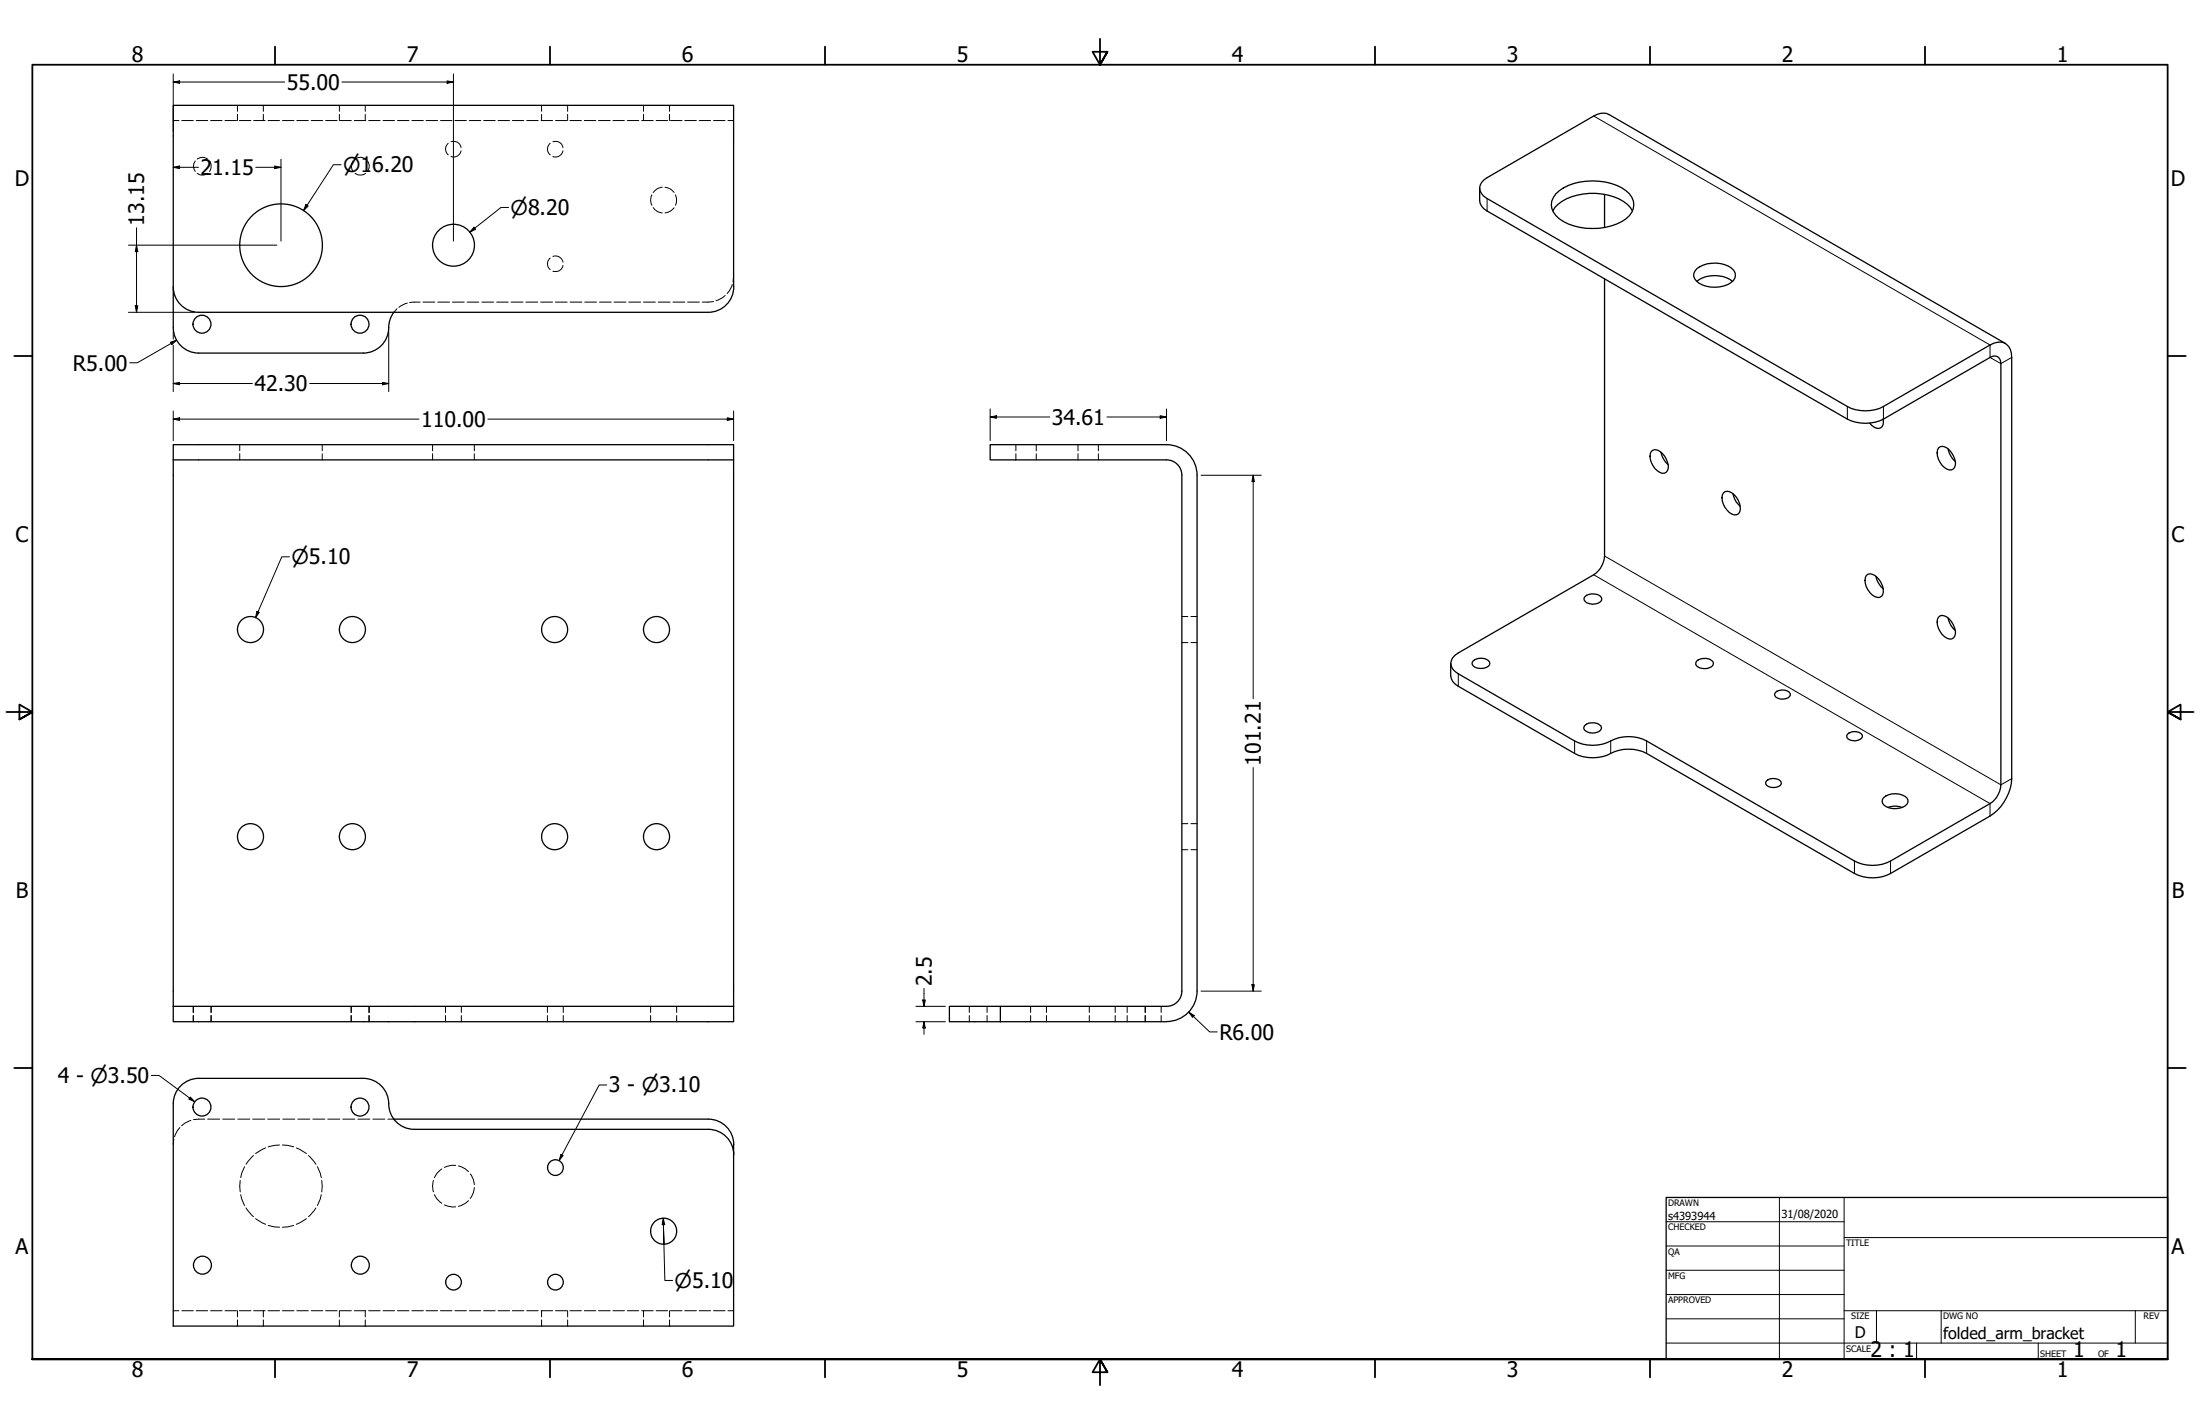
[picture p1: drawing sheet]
<svg xmlns="http://www.w3.org/2000/svg" width="864mm" height="559mm" viewBox="0 0 864 559" stroke-linecap="round" stroke-linejoin="round" font-family="sans-serif">
<!-- layer: Hidden (ANSI) -->
<g fill="none" stroke="#000" stroke-width=".39">
<path d="M68 47.3h2.2M71.4 47.3h4.5M77 47.3h4.5M82.7 47.3h4.5M88.3 47.3h4.5M93.2 41.3v2.4M93.2 44.9v2.4M94 47.3h4.5M99.6 47.3h4.5M103.4 41.3v2.4M103.4 44.9v2.4M105.2 47.3h4.5"/>
<path d="M110.9 47.3h4.5M116.5 47.3h4.5M122.2 47.3h4.5M127.8 47.3h4.5M133.2 41.3v2.4M133.2 44.9v2.4M133.4 47.3h4.5M139.1 47.3h4.5M143.4 41.3v2.4M143.4 44.9v2.4M144.7 47.3h4.5M150.4 47.3h4.5"/>
<path d="M156 47.3h4.5M161.7 47.3h4.5M167.3 47.3h4.5M172.9 47.3h4.5M176 56.3a2.89 2.89 0 0 0 0 4.5M177 55.6a2.89 2.89 0 0 1 4 2.3M178.6 47.3h4.5M181 59.2a2.9 2.9 0 0 1-4 2.2M184.2 47.3h4.5M189.9 47.3h4.5M195.5 47.3h4.5M201.1 47.3h4.5"/>
<path d="M206.8 47.3h4.5M212.4 47.3h4.5M212.6 41.3v2.4M212.6 44.9v2.4M216 56.3a2.89 2.89 0 0 0 0 4.5M217 55.6a2.89 2.89 0 0 1 4 2.3M218.1 47.3h4.5M221 59.2a2.9 2.9 0 0 1-4 2.2M222.8 41.3v2.4M222.8 44.9v2.4M223.7 47.3h4.5M229.4 47.3h4.5"/>
<path d="M234.9 47.3h4.6M240.6 47.3h4.5M246.3 47.3h4.5M251.9 47.3h4.5M252.6 41.3v2.4M252.6 44.9v2.4M257.6 47.3h4.5M262.8 41.3v2.4M262.8 44.9v2.4M263.2 47.3h4.5M268.8 47.3h4.6M274.4 47.3h4.6"/>
<path d="M280.1 47.3h4.5M285.8 47.3h2.2M76.6 63.2a3.3 3.3 0 0 0 0 4M77.4 62.4a3.4 3.4 0 0 1 4.1 0M77.4 68a3.1 3.1 0 0 0 4.1 0M82.2 63.2a3.4 3.4 0 0 1 0 4M138.6 63.2a3.3 3.3 0 0 0 0 4M139.4 62.4a3.5 3.5 0 0 1 4.1 0M139.4 68a3.2 3.2 0 0 0 4.1 0M144.3 63.2a3.4 3.4 0 0 1 0 4M255.9 76.5a4.4 4.4 0 0 0 0 4.1M260 73.5a4.5 4.5 0 0 0-3.6 2.1"/>
<path d="M261 73.5a4.7 4.7 0 0 1 3.6 2.1M265.2 76.5a5.2 5.2 0 0 1 0 4.1M256.4 81.5a4.5 4.5 0 0 0 3.6 2.1M264.6 81.5a4.9 4.9 0 0 1-3.6 2.1M159.9 118.9l-3.3 1.7M164.9 118.6l-4.1 .1M166.1 118.6h4.6M171.8 118.6h4.7M177.6 118.6h4.6M183.4 118.6h4.6M189.2 118.6h4.5M194.9 118.6h4.6"/>
<path d="M200.7 118.6h4.6M206.4 118.6h4.7M212.2 118.6h4.7M216 101.3a2.89 2.89 0 0 0 0 4.5M217 100.6a2.9 2.9 0 0 1 4 2.3M218 118.6h4.6M221 104.1a2.89 2.89 0 0 1-4 2.3M223.8 118.6h4.6M229.6 118.6h4.5M235.3 118.6h4.6M241 118.6h4.7M246.8 118.6h4.7"/>
<path d="M252.6 118.6h4.6M258.4 118.6h4.6M264.2 118.6h4.6M269.9 118.6h4.6M280.1 118.3l-4.4 .3M284.7 116l-1.1 .8-2.5 1.2M287.5 111.6l-1.2 2.5-.9 1.1M288 108.5l-.2 2.1M155.8 121.2l-1.2 1.4M94.1 174.5v2.4M94.1 178.1v2.4M126.5 174.5v2.4"/>
<path d="M126.5 178.1v2.4M169.8 174.5v2.4M169.8 178.1v2.4M186.2 174.5v2.4M186.2 178.1v2.4M398.8 174.5v2.4M398.8 178.1v2.4M406.8 174.5v2.4M406.8 178.1v2.4M423.2 174.5v2.4M423.2 178.1v2.4M431.2 174.5v2.4"/>
<path d="M431.2 178.1v2.4M463.9 252.2h2.4M463.9 241.9h2.4M467.5 252.2h2.4M467.5 241.9h2.4M463.9 333.4h2.4M463.9 323.2h2.4M467.5 333.4h2.4M467.5 323.2h2.4M75.8 394.9v2.4M75.8 398.5v2.4M75.9 394.9v2.4"/>
<path d="M75.9 398.5v2.4M82.8 394.9v2.4M82.8 398.5v2.4M82.9 394.9v2.4M82.9 398.5v2.4M137.8 394.9v2.4M137.8 398.5v2.4M137.9 394.9v2.4M137.9 398.5v2.4M144.8 394.9v2.4M144.8 398.5v2.4M145 394.9v2.4"/>
<path d="M145 398.5v2.4M174.9 394.9v2.4M174.9 398.5v2.4M181.1 394.9v2.4M181.1 398.5v2.4M214.9 394.9v2.4M214.9 398.5v2.4M221.1 394.9v2.4M221.1 398.5v2.4M255.4 394.9v2.4M255.4 398.5v2.4M265.6 394.9v2.4"/>
<path d="M265.6 398.5v2.4M380.5 394.9v2.4M380.5 398.5v2.4M387.5 394.9v2.4M387.5 398.5v2.4M404.6 394.9v2.4M404.6 398.5v2.4M410.8 394.9v2.4M410.8 398.5v2.4M427.6 394.9v2.4M427.6 398.5v2.4M437.8 394.9v2.4"/>
<path d="M437.8 398.5v2.4M442.5 394.9v2.4M442.5 398.5v2.4M449.5 394.9v2.4M449.5 398.5v2.4M455.8 394.9v2.4M455.8 398.5v2.4M74.9 439.7l-2.4 1.1-1.2 1M80.4 439.2l-4.5 .2M81.5 439.2h4.7M87.4 439.2h4.7M93.3 439.2h4.7"/>
<path d="M99.2 439.2h4.7M105.1 439.2h4.7M111 439.2h4.7M116.9 439.2h4.7M122.8 439.2h4.7M128.7 439.2h4.7M134.6 439.2h4.7M140.5 439.2h4.7M146.4 439.2h4.7M152.3 439.2h2.3M68.3 447.1l-.3 2M70.6 442.5l-.9 1.1-1.2 2.5"/>
<path d="M96 457.8l-1.1 2.6-.4 1.7M99.5 453.5l-2.9 3.4M104.3 450.5l-4 2.2M109.7 449.3l-4.4 .7M110.9 449.3l4.4 .7M116.3 450.5l4 2.2M121.1 453.5l2.9 3.4M124.6 457.8l1.1 2.6 .4 1.7M173.4 458.7a7.3 7.3 0 0 0-2.9 3.5M178.9 457.3h-1.4l-3.1 .8M180 457.5l2.6 1.2 1.3 1M94.3 463.2v4.5"/>
<path d="M94.5 468.8l.4 1.7 1.1 2.6M96.6 474l2.9 3.5M100.3 478.2l4 2.2M120.3 478.2l-4 2.2M124 474l-2.9 3.5M126.1 468.8l-.4 1.7-1.1 2.6M126.3 463.2v4.5M170.2 463.2a6.7 6.7 0 0 0 0 4.5M170.5 468.8a7.6 7.6 0 0 0 2.9 3.4M174.4 472.8l3.1 .8h1.4M183.9 471.2l-1.3 1-2.6 1.2M184.6 460.7a7 7 0 0 1 1.6 4.2"/>
<path d="M186.2 466a7.4 7.4 0 0 1-1.6 4.3M105.3 480.9l4.4 .7M115.3 480.9l-4.4 .7M68 514.3h2.2M71.4 514.3h4.5M77 514.3h4.5M82.7 514.3h4.5M88.3 514.3h4.5M93.2 514.3v2.5M93.2 518v2.4M94 514.3h4.5M99.6 514.3h4.5"/>
<path d="M103.4 514.3v2.5M103.4 518v2.4M105.2 514.3h4.5M110.9 514.3h4.5M116.5 514.3h4.5M122.2 514.3h4.5M127.8 514.3h4.5M133.2 514.3v2.5M133.2 518v2.4M133.4 514.3h4.5M139.1 514.3h4.5M143.4 514.3v2.5"/>
<path d="M143.4 518v2.4M144.7 514.3h4.5M150.4 514.3h4.5M156 514.3h4.5M161.7 514.3h4.5M167.3 514.3h4.5M172.9 514.3h4.5M178.6 514.3h4.5M184.2 514.3h4.5M189.9 514.3h4.5M195.5 514.3h4.5M201.1 514.3h4.5"/>
<path d="M206.8 514.3h4.5M212.4 514.3h4.5M212.6 514.3v2.5M212.6 518v2.4M218.1 514.3h4.5M222.8 514.3v2.5M222.8 518v2.4M223.7 514.3h4.5M229.4 514.3h4.5M234.9 514.3h4.6M240.6 514.3h4.5M246.3 514.3h4.5"/>
<path d="M251.9 514.3h4.5M252.6 514.3v2.5M252.6 518v2.4M257.6 514.3h4.5M262.8 514.3v2.5M262.8 518v2.4M263.2 514.3h4.5M268.8 514.3h4.6M274.4 514.3h4.6M280.1 514.3h4.5M285.8 514.3h2.2"/>
</g>
<!-- layer: Visible (ANSI) -->
<g fill="none" stroke="#000" stroke-width=".51">
<path d="M580.8 73.8v4.9a5.1 5.1 0 0 0 3 4.1l141.4 81.7a16 16 0 0 0 14.1 0l41.9-24.2a2.6 2.6 0 0 1 3-.3 2.6 2.6 0 0 1 1.2 2.7v165.3a9.5 9.5 0 0 1-4.2 7.3l-39.1 22.6a15.5 15.5 0 0 1-14.1 0l-81.6-47.1a15.9 15.9 0 0 0-15.7 .7 15.6 15.6 0 0 1-12.6-.7l-45.6-26.4a4.3 4.3 0 0 1-3-4.1 4.3 4.3 0 0 1 3-4.1l53.1-30.6a9.3 9.3 0 0 0 4.3-7.4v-108.8M610.7 76.1a21.8 21.8 0 0 1 19.5-4.7 14.7 14.7 0 0 1 10.4 6.1 6.4 6.4 0 0 1-2.3 8.4 24.5 24.5 0 0 1-26.2 0 6.3 6.3 0 0 1-1.4-9.8zM629.9 76.3v13M609.5 82.8a14.9 14.9 0 0 1 12-6.7 22.8 22.8 0 0 1 17.3 4.1l2 2.6M68 112.6a10 10 0 0 0 10 10h200a10 10 0 0 0 10-10M288 112.5v-71.2h-220v87.3a10 10 0 0 0 10 10h64.6a10.1 10.1 0 0 0 10-10.9l.8-3.1 1.2-2M666.1 110.4a11.9 11.9 0 0 1 14 0M666.1 105.4a11.7 11.7 0 0 1 14.5 .7 3.2 3.2 0 0 1-1.2 4.8 12 12 0 0 1-13.5-.6 3.1 3.1 0 0 1 .2-4.9zM787.1 134.7l-155.5-89.7a5.8 5.8 0 0 0-6 .5l-41.8 24.2a4.3 4.3 0 0 0-3 4.1 4.3 4.3 0 0 0 3 4.1l141.4 81.6a15.5 15.5 0 0 0 14.1 0l41.9-24.1a5.1 5.1 0 0 1 8 1.8l.5 3.1v165.3a19 19 0 0 1-8.5 14.6l-39.1 22.6a15.5 15.5 0 0 1-14.1 0l-81.6-47.1a16.2 16.2 0 0 0-15.7 .7 16 16 0 0 1-12.6-.7l-45.6-26.4a5 5 0 0 1-3-4.1v-4.9M68 174.5h220v6h-220zM648.2 177.2a2.34 2.34 0 0 1 3.3-.1 7.3 7.3 0 0 1 3.1 7.6 2.04 2.04 0 0 1-3.1 .7 6.8 6.8 0 0 1-3.3-8.2zM652 177.4l.3 1.1a8.4 8.4 0 0 0 2.5 3.8"/>
<path d="M739.1 164.6l.2 .1M739.2 164.5a2.72 2.72 0 0 1-1.7 3.6 4.7 4.7 0 0 1-3.6-2M760.9 175.8a2.34 2.34 0 0 1 3.3 0 7.4 7.4 0 0 1 3.1 7.6 2.04 2.04 0 0 1-3.1 .7 6.9 6.9 0 0 1-3.3-8.3zM764.7 176.1a8.4 8.4 0 0 0 2.8 4.9M68 180.5v214.4M288 180.5v214.4M676.5 193.5a2.42 2.42 0 0 1 3.3-.1 7.3 7.3 0 0 1 3.1 7.6 2.41 2.41 0 0 1-4.1 .1 6.9 6.9 0 0 1-2.3-7.6zM680.3 193.7a8.4 8.4 0 0 0 2.8 4.9M622.1 234.2a4.8 4.8 0 0 1 6.4 .1l.3 .6a3.5 3.5 0 0 1-4.8 2 1.95 1.95 0 0 1-1.9-2.7zM732.6 225.9a2.76 2.76 0 0 1 4.3 .7 6.8 6.8 0 0 1 2.1 6.8 2.04 2.04 0 0 1-3 .7 6.8 6.8 0 0 1-3.4-8.2zM736.4 226.2a8.1 8.1 0 0 0 2.9 4.9M578.2 259.5a4.8 4.8 0 0 1 6.4 .1l.2 .6a2.82 2.82 0 0 1-3.6 2.1 2.89 2.89 0 0 1-3.4-2.2z"/>
<path d="M666 259.5a4.9 4.9 0 0 1 6.4 .2 1.65 1.65 0 0 1-1.3 2.3 4.5 4.5 0 0 1-5.4-1.2zM760.9 242.3a2.26 2.26 0 0 1 3.3-.2 7.4 7.4 0 0 1 3.1 7.6 2.04 2.04 0 0 1-3.1 .7 6.8 6.8 0 0 1-3.3-8.1zM764.7 242.5a8.4 8.4 0 0 0 2.8 4.9M696.9 271.8a4.2 4.2 0 0 1 5.8 .3 1.75 1.75 0 0 1-1.7 2.1 3.3 3.3 0 0 1-4.4-1.8zM622 284.7a4.9 4.9 0 0 1 6.5 .2 1.65 1.65 0 0 1-1.3 2.4 4.5 4.5 0 0 1-5.5-1.2zM725.2 288.2a4.1 4.1 0 0 1 5.8 .2 2.7 2.7 0 0 1-3.8 2.2 1.84 1.84 0 0 1-2-2.4zM693.4 306.5a4.2 4.2 0 0 1 5.7 .3l.2 .6a3.9 3.9 0 0 1-5.7 .9l-.4-.6zM739.5 313a7.3 7.3 0 0 1 9 .1 2.27 2.27 0 0 1-1.5 3.6 7.1 7.1 0 0 1-8-1.4l-.1-1.6zM741 316.9a8 8 0 0 1 5.8 0M68 394.9v6h220v-6M68 394.9h220M392.7 394.9h65.2a6 6 0 0 0 6-6v-202.4a6 6 0 0 0-6-6h-69.2v-6h69.2a12 12 0 0 1 12 12v202.4a12 12 0 0 1-12 12"/>
<path d="M392.7 400.9v-6h-20v6h85.2M154.6 439.2h123.4a10 10 0 0 1 10 10M288 449.1v71.3h-220v-87.2a10 10 0 0 1 10-10h64.6a10.2 10.2 0 0 1 10.1 11.2 10 10 0 0 0 9.9 8.8h115.4a10 10 0 0 1 10 10"/>
<circle cx="110.3" cy="96.2" r="16.2"/>
<circle cx="178" cy="96.2" r="8.2"/>
<circle cx="79.3" cy="127.2" r="3.5"/>
<circle cx="141.3" cy="127.2" r="3.5"/>
<circle cx="98.3" cy="247" r="5.1"/>
<circle cx="138.3" cy="247" r="5.1"/>
<circle cx="217.7" cy="247" r="5.1"/>
<circle cx="257.7" cy="247" r="5.1"/>
<circle cx="98.3" cy="328.3" r="5.1"/>
<circle cx="138.3" cy="328.3" r="5.1"/>
<circle cx="217.7" cy="328.3" r="5.1"/>
<circle cx="257.7" cy="328.3" r="5.1"/>
<circle cx="79.3" cy="434.4" r="3.5"/>
<circle cx="141.3" cy="434.4" r="3.5"/>
<circle cx="218" cy="458.2" r="3.1"/>
<circle cx="79.5" cy="496.5" r="3.5"/>
<circle cx="141.4" cy="496.5" r="3.5"/>
<circle cx="260.5" cy="483.1" r="5.1"/>
<circle cx="178" cy="503.1" r="3.1"/>
<circle cx="218" cy="503.1" r="3.1"/>
</g>
<!-- layer: Visible Narrow (ANSI) -->
<path d="M625.6 45.5l155.6 89.9v4.9l4.2 2.4 4.3-2.4M583.8 77.9v4.9M725.2 159.5v5M739.3 159.5v5M629.9 218.2l155.5 89.8 4.3-2.4M625.6 225.6l155.6 89.7v4.9M572.5 264.4v4.9M618.1 290.8v4.9M632.3 290.8v4.9M646.4 290.8v4.9M728 337.9v4.9M742.1 337.9v4.9" fill="none" stroke="#000" stroke-width=".39"/>
<!-- layer: Border (ANSI) -->
<g fill="none" stroke="#000" stroke-width=".7">
<path d="M107.9 18.3v7.1M215.9 18.3v7.1M323.8 18.3v7.1M431.8 15.2v10.2l-2.9-5.1h5.8l-2.9 5.1 2.9-5.1M539.8 18.3v7.1M647.7 18.3v7.1M755.6 18.3v7.1M5.6 139.7h7.1M850.9 139.7h7.1M2.5 279.4h10.2l-5.1-2.9v5.8l5.1-2.9-5.1 2.9M861.1 279.4h-10.2l5.1-2.9v5.8l-5.1-2.9 5.1 2.9M5.6 419.1h7.1"/>
<path d="M850.9 419.1h7.1M12.7 533.4v-508h838.2v508h-838.2h838.2M107.9 533.4v7.1M215.9 533.4v7.1M323.8 533.4v7.1M434.7 538.5l-2.9-5.1 2.9 5.1h-5.8l2.9-5.1v10.2M539.8 533.4v7.1M647.7 533.4v7.1M755.6 533.4v7.1"/>
</g>
<!-- layer: Title (ANSI) -->
<g fill="none" stroke="#000" stroke-width=".39">
<path d="M654 479.4h69.9M698.5 469.9v63.5M723.9 469.9v63.5M654 488.9h69.9M654 498.5h69.9M723.9 485.6h127M654 508h69.9M654 517.5h69.9M723.9 514.3h127M736.6 514.3v12.7M762 514.3v12.7M838.2 514.3v12.7"/>
<path d="M654 527h196.9M752.3 527v6.4M800.1 527v6.4"/>
</g>
<path d="M654 469.9h196.9v63.5h-196.9z" fill="none" stroke="#000" stroke-width=".51"/>
<!-- layer: Dimension (ANSI) -->
<g fill="none" stroke="#000" stroke-width=".39">
<path d="M68 32.2l2.5-.4v.9zM68 29v22.7M68 32.2h43.8M134.2 32.2h43.8M175.5 31.8l2.5 .4-2.5 .5zM178 29v65.6M68 65.7l2.5-.5v1zM68 65.7h9.9M100.4 65.7h9.9M107.8 65.2l2.5 .5-2.5 .5zM110.3 62.5v32.1M133.9 64.6h-3l-11.8 18.1"/>
<path d="M50.4 96.2h58.3M53.6 96.2l.5 2.5h-1zM53.6 89.4v33.2M120.1 80.3l.9 .5-1.9 1.9zM186.1 89.2l.6 .8-2.3 1.1zM199.6 81.4h-2.9l-12.3 9.7M50.4 122.6h26M53.1 120h1l-.5 2.6zM66.9 134.3l2.4-.8-1.9 1.7zM68 130.1v3M68 135.4v18.3M69.3 133.5l-15.4 8.9h-3"/>
<path d="M152.6 130.1v23.6M68 150.5l2.5-.4v.9zM68 150.5h31.1M121.5 150.5h31.1M150.1 150.1l2.5 .4-2.5 .5zM68 164.5l2.5-.5v1zM68 164.5h96.5M68 161.3v11.6M191.5 164.5h96.5M285.5 164l2.5 .5-2.5 .5zM288 161.3v11.6M388.7 163.6l2.5-.5v1z"/>
<path d="M388.7 163.6h23.4M388.7 160.5v12.4M434.5 163.6h23.4M455.4 163.1l2.5 .5-2.5 .5zM457.9 160.5v12.4M471.5 186.5h23.6M491.9 186.5l.5 2.5h-1zM491.9 186.5v87.7M113.6 218.5h-3l-10.3 23.9M100.8 239.9l1 .4-1.5 2.1zM491.9 301.2v87.7M359.5 394.9h11.6"/>
<path d="M362.2 392.4h1l-.5 2.5zM362.7 387.9v7M466.6 397.1l2.2 1.4-.7 .7zM466.6 397.1l8.3 7.8h2.9M471.5 388.9h23.6M491.4 386.4h1l-.5 2.5zM359.5 400.9h11.6M362.7 400.9l.5 2.5h-1zM362.7 400.9v5M59.4 422h3l14.1 10.4M74.7 430.5l1.8 1.9-2.3-1.1zM238.2 425.8h-3l-15.7 29.6"/>
<path d="M220.2 453l.8 .5-1.5 1.9zM260.3 478.1l.6 2.5h-1zM260.3 478.1l.1 2.5M260.7 488.3l-.3-7.7 .6 21.9h3"/>
</g>
<g fill="#000">
<path d="M68 32.2l2.5-.4v.9z" fill-rule="evenodd"/>
<path d="M175.5 31.8l2.5 .4-2.5 .5z" fill-rule="evenodd"/>
<path d="M68 65.7l2.5-.5v1z" fill-rule="evenodd"/>
<path d="M107.8 65.2l2.5 .5-2.5 .5z" fill-rule="evenodd"/>
<path d="M53.6 96.2l.5 2.5h-1z" fill-rule="evenodd"/>
<path d="M120.1 80.3l.9 .5-1.9 1.9z" fill-rule="evenodd"/>
<path d="M186.1 89.2l.6 .8-2.3 1.1z" fill-rule="evenodd"/>
<path d="M53.1 120h1l-.5 2.6z" fill-rule="evenodd"/>
<path d="M66.9 134.3l2.4-.8-1.9 1.7z" fill-rule="evenodd"/>
<path d="M68 150.5l2.5-.4v.9z" fill-rule="evenodd"/>
<path d="M150.1 150.1l2.5 .4-2.5 .5z" fill-rule="evenodd"/>
<path d="M68 164.5l2.5-.5v1z" fill-rule="evenodd"/>
<path d="M285.5 164l2.5 .5-2.5 .5z" fill-rule="evenodd"/>
<path d="M388.7 163.6l2.5-.5v1z" fill-rule="evenodd"/>
<path d="M455.4 163.1l2.5 .5-2.5 .5z" fill-rule="evenodd"/>
<path d="M491.9 186.5l.5 2.5h-1z" fill-rule="evenodd"/>
<path d="M100.8 239.9l1 .4-1.5 2.1z" fill-rule="evenodd"/>
<path d="M362.2 392.4h1l-.5 2.5z" fill-rule="evenodd"/>
<path d="M466.6 397.1l2.2 1.4-.7 .7z" fill-rule="evenodd"/>
<path d="M491.4 386.4h1l-.5 2.5z" fill-rule="evenodd"/>
<path d="M362.7 400.9l.5 2.5h-1z" fill-rule="evenodd"/>
<path d="M74.7 430.5l1.8 1.9-2.3-1.1z" fill-rule="evenodd"/>
<path d="M220.2 453l.8 .5-1.5 1.9z" fill-rule="evenodd"/>
<path d="M260.3 478.1l.6 2.5h-1z" fill-rule="evenodd"/>
</g>
<g font-size="8.4">
<text x="51.7" y="24.4">8</text>
<text x="159.6" y="24.4">7</text>
<text x="267.6" y="24.4">6</text>
<text x="375.5" y="24.4">5</text>
<text x="483.5" y="24.4">4</text>
<text x="591.4" y="24.4">3</text>
<text x="699.4" y="24.4">2</text>
<text x="807.3" y="24.4">1</text>
<text x="112.6" y="35.2">55.00</text>
<text x="78.7" y="68.7">21.15</text>
<text x="5.8" y="72.9">D</text>
<text x="852.1" y="72.9">D</text>
<text x="56.6" y="88.6" transform="rotate(-90 56.6 88.6)">13.15</text>
<text x="28.6" y="145.4">R5.00</text>
<text x="99.9" y="153.6">42.30</text>
<text x="165.3" y="167.5">110.00</text>
<text x="412.9" y="166.7">34.61</text>
<text x="6.1" y="212.6">C</text>
<text x="852.4" y="212.6">C</text>
<text x="495" y="300.4" transform="rotate(-90 495 300.4)">101.21</text>
<text x="6.2" y="352.3">B</text>
<text x="852.5" y="352.3">B</text>
<text x="365.8" y="387.1" transform="rotate(-90 365.8 387.1)">2.5</text>
<text x="478.7" y="408">R6.00</text>
<text x="22.7" y="425">4 - ⌀3.50</text>
<text x="239" y="428.7">3 - ⌀3.10</text>
<text x="6.1" y="492">A</text>
<text x="852.4" y="492">A</text>
<text x="734.3" y="532.6">2 : 1</text>
<text x="813.8" y="532.6">1</text>
<text x="830.5" y="532.6">1</text>
<text x="51.7" y="540.5">8</text>
<text x="159.6" y="540.5">7</text>
<text x="267.6" y="540.5">6</text>
<text x="375.5" y="540.5">5</text>
<text x="483.5" y="540.5">4</text>
<text x="591.4" y="540.5">3</text>
<text x="699.4" y="540.5">2</text>
<text x="807.3" y="540.5">1</text>
</g>
<g font-size="8">
<text x="134.7" y="67.6">⌀16.20</text>
<text x="200.4" y="84.3">⌀8.20</text>
<text x="114.4" y="221.4">⌀5.10</text>
<text x="264.8" y="505.4">⌀5.10</text>
</g>
<g font-size="6.3">
<text x="728.1" y="524.9">D</text>
<text x="762.8" y="525.4">folded_arm_bracket</text>
</g>
<g font-size="4.4">
<text x="654.8" y="478.6">s4393944</text>
<text x="699.3" y="478">31/08/2020</text>
</g>
<g font-size="3.5">
<text x="654.8" y="473.2">DRAWN</text>
<text x="654.8" y="482.8">CHECKED</text>
<text x="724.7" y="488.9">TITLE</text>
<text x="654.8" y="492.3">QA</text>
<text x="654.8" y="501.8">MFG</text>
<text x="654.8" y="511.4">APPROVED</text>
<text x="726.7" y="517.7">SIZE</text>
<text x="762.8" y="517.7">DWG NO</text>
<text x="841.4" y="517.7">REV</text>
<text x="724.7" y="530.4">SCALE</text>
<text x="800.9" y="532.6">SHEET</text>
<text x="823.6" y="532.6">OF</text>
</g>
</svg>
